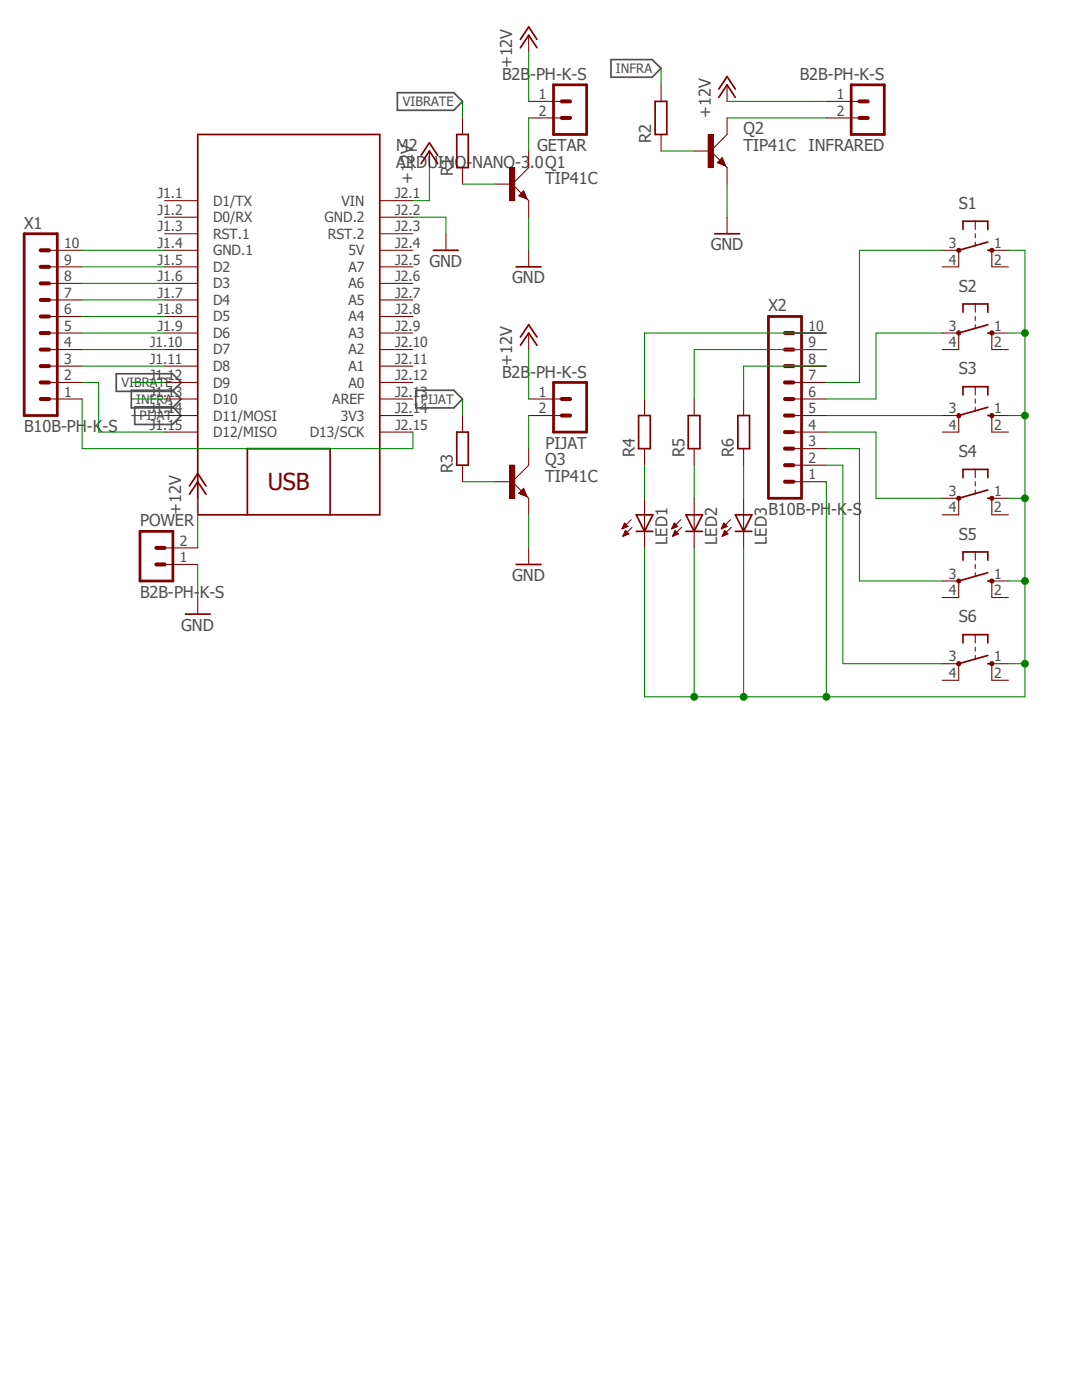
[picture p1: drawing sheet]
<svg xmlns="http://www.w3.org/2000/svg" width="216mm" height="279mm" viewBox="0 0 216 279" stroke-linecap="round" stroke-linejoin="round" font-family="sans-serif">
<path d="M4 4l202.8 136.4M206.8 4l-202.8 136.4" fill="none" stroke="#fff" stroke-width=".2"/>
<path d="M79.3 18.5h11.3l1.7 1.7-1.7 1.8h-11.3zM121.9 11.9h8.2l1.8 1.7-1.8 1.8h-8.2zM23.2 74.6h11.2l1.8 1.7-1.8 1.8h-11.2zM26.2 77.9h8.2l1.8 1.7-1.8 1.8h-8.2zM83 77.9h7.6l1.7 1.7-1.7 1.8h-7.6zM26.9 81.2h7.5l1.8 1.7-1.8 1.8h-7.5z" fill="none" stroke="#505050" stroke-width=".34"/>
<path d="M103.8 9.5l1.7-2.5 1.6 2.5M103.8 7.9l1.7-2.5 1.6 2.5M143.4 19.4l1.7-2.5 1.6 2.5M143.4 17.8l1.7-2.5 1.6 2.5M103 53.3h4.9M142.6 46.7h5M192.2 45.8v-1.6h4.9v1.6M197.1 50h.8M197.1 48.3l-5.8 1.7M103.8 68.9l1.7-2.4 1.6 2.4M103.8 67.3l1.7-2.5 1.6 2.5M103 112.6h4.9" fill="none" stroke="#800000" stroke-width=".34"/>
<g fill="none" stroke="#800000" stroke-width=".21">
<path d="M105.5 7v3.3M145.1 16.9v3.3M105.5 20.2h6.6M105.5 23.5h6.6M164.9 20.2h6.6M164.9 23.5h6.6M105.5 50v3.3M145.1 43.3v3.4M191.3 50v3.3M194.6 44.2v1.6M194.6 46.7v.8M194.6 48.3v.8"/>
<path d="M197.9 50v3.3M105.5 66.5v3.3M105.5 79.6h6.6M105.5 82.9h6.6M105.5 109.3v3.3"/>
</g>
<path d="M110.4 16.9h6.7v9.9h-6.7zM169.8 16.9h6.6v9.9h-6.6zM110.4 76.3h6.7v9.9h-6.7z" fill="none" stroke="#800000" stroke-width=".55"/>
<path d="M112.1 23.5h1.6M112.1 20.2h1.6M171.5 23.5h1.6M171.5 20.2h1.6M112.1 79.6h1.6M112.1 82.9h1.6" fill="none" stroke="#800000" stroke-width=".8"/>
<circle cx="191.3" cy="50" r=".42" fill="#800000"/>
<circle cx="191.3" cy="50" r=".42" fill="none" stroke="#800000" stroke-width=".2"/>
<circle cx="197.9" cy="50" r=".42" fill="#800000"/>
<circle cx="197.9" cy="50" r=".42" fill="none" stroke="#800000" stroke-width=".2"/>
<path d="M188 50h3.3M188 53.3h3.3M197.9 50h3.3M197.9 53.3h3.3M191.3 66.5v3.3M194.6 60.7v1.6M194.6 63.2v.8M194.6 64.8v.8M197.9 66.5v3.3" fill="none" stroke="#800000" stroke-width=".21"/>
<path d="M192.2 62.3v-1.6h4.9v1.6M197.1 66.5h.8M197.1 64.8l-5.8 1.7" fill="none" stroke="#800000" stroke-width=".34"/>
<path d="M191 66.1l.3-.1 .3 .1 .1 .4-.1 .3-.3 .1-.3-.1-.1-.3z" fill-rule="evenodd" fill="#800000"/>
<path d="M191 66.1l.3-.1 .3 .1 .1 .4-.1 .3-.3 .1-.3-.1-.1-.3z" fill="none" stroke="#800000" stroke-width=".2"/>
<path d="M197.6 66.1l.3-.1 .3 .1 .1 .4-.1 .3-.3 .1-.3-.1-.1-.3z" fill-rule="evenodd" fill="#800000"/>
<path d="M197.6 66.1l.3-.1 .3 .1 .1 .4-.1 .3-.3 .1-.3-.1-.1-.3z" fill="none" stroke="#800000" stroke-width=".2"/>
<path d="M188 66.5h3.3M188 69.8h3.3M194.6 77.2v1.6M194.6 79.6v.9M197.9 66.5h3.3M197.9 69.8h3.3M191.3 82.9v3.3M194.6 81.3v.8M197.9 82.9v3.3" fill="none" stroke="#800000" stroke-width=".21"/>
<path d="M192.2 78.8v-1.6h4.9v1.6M197.1 82.9h.8M197.1 81.3l-5.8 1.6" fill="none" stroke="#800000" stroke-width=".34"/>
<path d="M191 82.6l.3-.1 .3 .1 .1 .3-.1 .4-.3 .1-.3-.1-.1-.4z" fill-rule="evenodd" fill="#800000"/>
<path d="M191 82.6l.3-.1 .3 .1 .1 .3-.1 .4-.3 .1-.3-.1-.1-.4z" fill="none" stroke="#800000" stroke-width=".2"/>
<path d="M197.6 82.6l.3-.1 .3 .1 .1 .3-.1 .4-.3 .1-.3-.1-.1-.4z" fill-rule="evenodd" fill="#800000"/>
<path d="M197.6 82.6l.3-.1 .3 .1 .1 .3-.1 .4-.3 .1-.3-.1-.1-.4z" fill="none" stroke="#800000" stroke-width=".2"/>
<path d="M188 82.9h3.3M188 86.2h3.3M191.3 99.4v3.3M194.6 93.7v1.6M194.6 96.1v.9M194.6 97.8v.8M197.9 82.9h3.3M197.9 86.2h3.3M197.9 99.4v3.3" fill="none" stroke="#800000" stroke-width=".21"/>
<path d="M192.2 95.3v-1.6h4.9v1.6M197.1 99.4h.8M197.1 97.8l-5.8 1.6" fill="none" stroke="#800000" stroke-width=".34"/>
<circle cx="191.3" cy="99.4" r=".42" fill="#800000"/>
<circle cx="191.3" cy="99.4" r=".42" fill="none" stroke="#800000" stroke-width=".2"/>
<circle cx="197.9" cy="99.4" r=".42" fill="#800000"/>
<circle cx="197.9" cy="99.4" r=".42" fill="none" stroke="#800000" stroke-width=".2"/>
<path d="M188 99.4h3.3M197.9 99.4h3.3M188 102.7h3.3M191.3 116v3.3M194.6 110.2v1.6M194.6 112.6v.9M194.6 114.3v.8M197.9 102.7h3.3M197.9 116v3.3" fill="none" stroke="#800000" stroke-width=".21"/>
<path d="M192.2 111.8v-1.6h4.9v1.6M197.1 116h.8M197.1 114.3l-5.8 1.7" fill="none" stroke="#800000" stroke-width=".34"/>
<circle cx="191.3" cy="115.9" r=".42" fill="#800000"/>
<circle cx="191.3" cy="115.9" r=".42" fill="none" stroke="#800000" stroke-width=".2"/>
<circle cx="197.9" cy="115.9" r=".42" fill="#800000"/>
<circle cx="197.9" cy="115.9" r=".42" fill="none" stroke="#800000" stroke-width=".2"/>
<g fill="none" stroke="#800000" stroke-width=".21">
<path d="M131.9 16.9v3.3M85.7 30.1v3.3M92.3 23.5v3.3M92.3 33.4v3.3M104.5 38.1l.7 1.6-1.7-.6zM105 39.5l.5 .5M105.5 33.4l-3.3 3.3 2.2 2.2M131.9 26.8v3.3M89 46.7v3.3M39.5 96.1v3.3M92.3 82.9v3.3M92.3 92.8v3.3"/>
<path d="M32.9 112.6h6.6M32.9 109.3h6.6M39.5 119.3v3.3M188 116h3.3M188 119.3h3.3M197.9 116h3.3M197.9 119.3h3.3"/>
</g>
<path d="M84 32.6l1.7-2.5 1.6 2.5M84 31l1.7-2.5 1.6 2.5M91.1 26.8h2.3v6.6h-2.3zM104.4 38.9l.6 .6M104.5 38.4l.5 1.1-1.2-.4zM104.5 38.7l-.3 .4M130.7 20.2h2.4v6.6h-2.4zM86.5 50h4.9M37.8 98.6l1.7-2.5 1.6 2.5M37.8 97l1.7-2.5 1.6 2.5M91.1 86.2h2.3v6.6h-2.3zM37 122.6h5" fill="none" stroke="#800000" stroke-width=".34"/>
<path d="M27.9 106h6.6v10h-6.6z" fill="none" stroke="#800000" stroke-width=".55"/>
<path d="M31.2 109.3h1.7M31.2 112.6h1.7" fill="none" stroke="#800000" stroke-width=".8"/>
<path d="M101.7 33.4h1v6.6h-1z" fill-rule="evenodd" fill="#800000"/>
<path d="M101.7 33.4h1v6.6h-1z" fill="none" stroke="#800000" stroke-width=".2"/>
<path d="M98.9 36.7h3.3M105.5 30.1v3.3M144.1 31.5l.7 1.6-1.7-.6zM144.6 32.9l.2 .2M144.8 33.1l.3 .3M145.1 26.8l-3.3 3.3 2.1 2.2M105.5 40v3.3" fill="none" stroke="#800000" stroke-width=".21"/>
<path d="M143.4 32.5l.7-.7 .5 1.1zM143.9 32.3l.7 .6M144.1 32.1l-.3 .4" fill="none" stroke="#800000" stroke-width=".34"/>
<path d="M141.3 26.8h1v6.6h-1z" fill-rule="evenodd" fill="#800000"/>
<path d="M141.3 26.8h1v6.6h-1z" fill="none" stroke="#800000" stroke-width=".2"/>
<path d="M138.5 30.1h3.3M145.1 23.5v3.3M145.1 33.4v3.3M104.5 97.5l.7 1.6-1.7-.6zM105 98.9l.5 .5M105.5 92.8l-3.3 3.3 2.2 2.2" fill="none" stroke="#800000" stroke-width=".21"/>
<path d="M104.4 98.3l.6 .6M104.5 97.8l.5 1.1-1.2-.4zM104.5 98.1l-.3 .4" fill="none" stroke="#800000" stroke-width=".34"/>
<path d="M101.7 92.8h1v6.6h-1z" fill-rule="evenodd" fill="#800000"/>
<path d="M101.7 92.8h1v6.6h-1z" fill="none" stroke="#800000" stroke-width=".2"/>
<g fill="none" stroke="#800000" stroke-width=".21">
<path d="M9.8 59.9h6.6M9.8 56.6h6.6M9.8 53.3h6.6M9.8 50h6.6M9.8 79.6h6.6M9.8 76.3h6.6M9.8 73.1h6.6M9.8 69.8h6.6M9.8 66.5h6.6M9.8 63.2h6.6M128.6 79.6v3.3M138.5 79.6v3.3"/>
<path d="M148.4 79.6v3.3M158.3 79.6h6.6M158.3 76.3h6.6M158.3 73.1h6.6M158.3 69.8h6.6M158.3 66.5h6.6M98.9 96.1h3.3M105.5 89.5v3.3M105.5 99.4v3.3M128.6 89.5v3.3M128.6 99.4v9.9M138.5 89.5v3.3"/>
<path d="M138.5 99.4v9.9M148.4 89.5v3.3M148.4 99.4v9.9M158.3 96.1h6.6M158.3 92.8h6.6M158.3 89.5h6.6M158.3 86.2h6.6M158.3 82.9h6.6M124.2 105.5h.1M124.2 105.3h.4M124.3 105.2h.7M124.3 105.1h1"/>
<path d="M124.3 106.9h.2M124.4 104.9h.8M124.4 106.8h.4M124.5 104.8h.6M124.5 106.7h.6M124.5 104.6h.4M124.5 106.6h.9M124.6 104.5h.2M124.6 106.4h.7M124.6 104.4l.7 .7-1.2 .4zM124.6 106.3h.6M124.7 106.1h.4"/>
<path d="M124.8 106h.1M124.8 105.9l.7 .7-1.2 .4zM125.9 103.7l-1.8 1.8M126.1 105.2l-1.8 1.8M134.1 105.5h.1M134.1 105.3h.4M134.2 105.2h.7M134.2 105.1h1M134.2 106.9h.2M134.3 106.8h.4M134.3 104.9h.8M134.4 104.8h.5"/>
<path d="M134.4 106.7h.6M134.4 104.6h.4M134.4 106.6h.9M134.5 104.5h.2M134.5 106.4h.7M134.5 106.3h.6M134.5 104.4l.7 .7-1.2 .4zM134.6 106.1h.4M134.7 106h.1M135.3 106.6l-.6-.7-.5 1.1M135.3 106.6l-1.1 .4M135.8 103.7l-1.8 1.8"/>
<path d="M136 105.2l-1.8 1.8M144 105.5h.1M144 105.3h.4M144.1 105.2h.7M144.1 105.1h1M144.1 106.9h.2M144.2 104.9h.8M144.2 106.8h.4M144.3 104.8h.5M144.3 106.7h.6M144.3 104.6h.4M144.3 106.6h.9"/>
<path d="M144.4 106.4h.7M144.4 104.5h.2M144.4 106.3h.6M144.5 106.1h.4M144.6 106h.1M145.1 105.1l-.7-.7-.5 1.1M145.1 105.1l-1.2 .4M145.2 106.6l-.6-.7-.5 1.1M145.2 106.6l-1.1 .4M145.8 103.7l-1.9 1.8M145.9 105.2l-1.8 1.8M191.3 132.5v3.3"/>
<path d="M194.6 126.7v1.6M194.6 129.2v.8M194.6 130.8v.8M197.9 132.5v3.3"/>
</g>
<path d="M4.8 46.7h6.6v36.2h-6.6zM153.3 63.2h6.6v36.2h-6.6z" fill="none" stroke="#800000" stroke-width=".55"/>
<g fill="none" stroke="#800000" stroke-width=".8">
<path d="M8.1 56.6h1.7M8.1 59.9h1.7M8.1 50h1.7M8.1 53.3h1.7M8.1 73.1h1.7M8.1 76.3h1.7M8.1 79.6h1.7M8.1 66.5h1.7M8.1 69.8h1.7M8.1 63.2h1.7M156.6 73.1h1.7M156.6 76.3h1.7"/>
<path d="M156.6 79.6h1.7M156.6 66.5h1.7M156.6 69.8h1.7M156.6 89.5h1.7M156.6 92.8h1.7M156.6 96.1h1.7M156.6 82.9h1.7M156.6 86.2h1.7"/>
</g>
<path d="M127.4 82.9h2.4v6.6h-2.4zM137.3 82.9h2.4v6.6h-2.4zM147.2 82.9h2.4v6.6h-2.4zM127 102.7h3.3l-1.7 3.3zM127 106h3.3M136.9 106h3.3M136.9 102.7h3.3l-1.7 3.3zM146.7 106h3.3M146.7 102.7h3.3l-1.6 3.3zM192.2 128.3v-1.6h4.9v1.6M197.1 132.5h.8M197.1 130.8l-5.8 1.7" fill="none" stroke="#800000" stroke-width=".34"/>
<path d="M191 132.1h.6l.1 .4-.1 .3-.3 .1-.3-.1-.1-.3z" fill-rule="evenodd" fill="#800000"/>
<path d="M191 132.1h.6l.1 .4-.1 .3-.3 .1-.3-.1-.1-.3z" fill="none" stroke="#800000" stroke-width=".2"/>
<path d="M197.6 132.1h.6l.1 .4-.1 .3-.3 .1-.3-.1-.1-.3z" fill-rule="evenodd" fill="#800000"/>
<path d="M197.6 132.1h.6l.1 .4-.1 .3-.3 .1-.3-.1-.1-.3z" fill="none" stroke="#800000" stroke-width=".2"/>
<g fill="none" stroke="#800000" stroke-width=".21">
<path d="M32.9 40h6.6M32.9 43.3h6.6M32.9 46.7h6.6M32.9 50h6.6M32.9 53.3h6.6M32.9 56.6h6.6M32.9 59.9h6.6M75.8 40h6.6M75.8 43.3h6.6M75.8 46.7h6.6M75.8 50h6.6M75.8 53.3h6.6"/>
<path d="M75.8 56.6h6.6M75.8 59.9h6.6M32.9 63.2h6.6M32.9 66.5h6.6M32.9 69.8h6.6M32.9 73.1h6.6M32.9 76.3h6.6M32.9 79.6h6.6M75.8 63.2h6.6M75.8 66.5h6.6M75.8 69.8h6.6M75.8 73.1h6.6"/>
<path d="M75.8 76.3h6.6M75.8 79.6h6.6M32.9 82.9h6.6M32.9 86.2h6.6M75.8 82.9h6.6M75.8 86.2h6.6M188 132.5h3.3M188 135.8h3.3M197.9 132.5h3.3M197.9 135.8h3.3"/>
</g>
<path d="M39.5 26.8h36.3v75.9h-36.3zM49.4 102.7v-13.2h16.5v13.2" fill="none" stroke="#800000" stroke-width=".34"/>
<g fill="none" stroke="#008000" stroke-width=".21">
<path d="M105.5 10.3v9.9M131.9 13.6v3.3M85.7 33.4v6.6h-3.3M92.3 20.2v3.3M92.3 36.7h6.6M105.5 23.5v6.6M131.9 30.1h6.6M145.1 36.7v6.6M145.1 20.2h19.8M145.1 23.5h19.8M16.4 50h16.5M16.4 53.3h16.5"/>
<path d="M16.4 56.6h16.5M16.4 59.9h16.5M82.4 43.3h6.6v3.4M105.5 43.3v6.7M188 50h-16.5v26.3h-6.6M201.2 50h3.3M16.4 76.3h3.3v9.9h13.2M16.4 66.5h16.5M16.4 79.6v9.9h66v-3.3M16.4 69.8h16.5M16.4 73.1h16.5M16.4 63.2h16.5"/>
<path d="M26.3 76.3h6.6M26.3 79.6h6.6M92.3 79.6v3.3M105.5 69.8v9.8M164.9 66.5h-36.3v13.1M164.9 69.8h-26.4v9.8M164.9 73.1h-16.5v6.5M188 66.5h-13.2v13.1h-9.9M204.5 66.5v49.5h-3.3M26.3 82.9h6.6M39.5 99.4v9.9M92.3 96.1h6.6"/>
<path d="M105.5 82.9v6.6M128.6 92.8v6.6M138.5 92.8v6.6M148.4 92.8v6.6M164.9 89.5h6.6v26.5h16.5M164.9 86.2h9.9v13.2h13.2M164.9 82.9h23.1M164.9 92.8h3.3v39.7h19.8M39.5 112.6v6.7M105.5 102.7v6.6M138.5 109.3v29.8M148.4 109.3v29.8"/>
</g>
<circle cx="204.5" cy="116" r=".68" fill="#008000"/>
<circle cx="204.5" cy="116" r=".68" fill="none" stroke="#008000" stroke-width=".2"/>
<path d="M201.2 99.4h3.3" fill="none" stroke="#008000" stroke-width=".21"/>
<circle cx="204.5" cy="99.4" r=".68" fill="#008000"/>
<circle cx="204.5" cy="99.4" r=".68" fill="none" stroke="#008000" stroke-width=".2"/>
<path d="M201.2 82.9h3.3" fill="none" stroke="#008000" stroke-width=".21"/>
<circle cx="204.5" cy="82.9" r=".68" fill="#008000"/>
<circle cx="204.5" cy="82.9" r=".68" fill="none" stroke="#008000" stroke-width=".2"/>
<path d="M201.2 66.5h3.3M204.5 116v16.5h-3.3" fill="none" stroke="#008000" stroke-width=".21"/>
<circle cx="204.5" cy="132.5" r=".68" fill="#008000"/>
<circle cx="204.5" cy="132.5" r=".68" fill="none" stroke="#008000" stroke-width=".2"/>
<path d="M128.6 109.3v29.8h75.9v-6.6" fill="none" stroke="#008000" stroke-width=".21"/>
<circle cx="138.5" cy="139.1" r=".68" fill="#008000"/>
<circle cx="138.5" cy="139.1" r=".68" fill="none" stroke="#008000" stroke-width=".2"/>
<circle cx="148.4" cy="139.1" r=".68" fill="#008000"/>
<circle cx="148.4" cy="139.1" r=".68" fill="none" stroke="#008000" stroke-width=".2"/>
<path d="M164.9 96.1v43" fill="none" stroke="#008000" stroke-width=".21"/>
<circle cx="164.9" cy="139.1" r=".68" fill="#008000"/>
<circle cx="164.9" cy="139.1" r=".68" fill="none" stroke="#008000" stroke-width=".2"/>
<path d="M204.5 50v16.5" fill="none" stroke="#008000" stroke-width=".21"/>
<circle cx="204.5" cy="66.5" r=".68" fill="#008000"/>
<circle cx="204.5" cy="66.5" r=".68" fill="none" stroke="#008000" stroke-width=".2"/>
<text font-size="4.7" fill="#800000" x="53.4" y="97.8">USB</text>
<g font-size="3.3" fill="#505050">
<text x="100.2" y="16">B2B-PH-K-S</text>
<text x="102.2" y="13.6" transform="rotate(-90 102.2 13.6)">+12V</text>
<text x="159.6" y="16">B2B-PH-K-S</text>
<text x="141.8" y="23.5" transform="rotate(-90 141.8 23.5)">+12V</text>
<text x="130" y="28.5" transform="rotate(-90 130 28.5)">R2</text>
<text x="148.4" y="26.8">Q2</text>
<text x="79.1" y="33.4">ARDUINO-NANO-3.0Q1</text>
<text x="79.1" y="30.1">M2</text>
<text x="90.3" y="35.1" transform="rotate(-90 90.3 35.1)">R1</text>
<text x="107.2" y="30.2">GETAR</text>
<text x="148.4" y="30.1">TIP41C</text>
<text x="161.3" y="30.2">INFRARED</text>
<text x="82.4" y="36.7" transform="rotate(-90 82.4 36.7)">+12V</text>
<text x="108.8" y="36.7">TIP41C</text>
<text x="191.3" y="41.7">S1</text>
<text x="4.8" y="45.7">X1</text>
<text x="85.7" y="53.3">GND</text>
<text x="141.8" y="50">GND</text>
<text x="102.2" y="56.6">GND</text>
<text x="191.3" y="58.2">S2</text>
<text x="153.3" y="62.1">X2</text>
<text x="100.2" y="75.4">B2B-PH-K-S</text>
<text x="102.2" y="73.1" transform="rotate(-90 102.2 73.1)">+12V</text>
<text x="191.3" y="74.7">S3</text>
<text x="4.8" y="86.2">B10B-PH-K-S</text>
<text x="108.8" y="89.6">PIJAT</text>
<text x="90.3" y="94.5" transform="rotate(-90 90.3 94.5)">R3</text>
<text x="108.8" y="92.8">Q3</text>
<text x="126.7" y="91.2" transform="rotate(-90 126.7 91.2)">R4</text>
<text x="136.6" y="91.2" transform="rotate(-90 136.6 91.2)">R5</text>
<text x="146.4" y="91.2" transform="rotate(-90 146.4 91.2)">R6</text>
<text x="191.3" y="91.2">S4</text>
<text x="108.8" y="96.1">TIP41C</text>
<text x="27.9" y="105.1">POWER</text>
<text x="36.2" y="102.7" transform="rotate(-90 36.2 102.7)">+12V</text>
<text x="153.3" y="102.7">B10B-PH-K-S</text>
<text x="191.3" y="107.7">S5</text>
<text x="133.2" y="108.7" transform="rotate(-90 133.2 108.7)">LED1</text>
<text x="143.1" y="108.7" transform="rotate(-90 143.1 108.7)">LED2</text>
<text x="153" y="108.7" transform="rotate(-90 153 108.7)">LED3</text>
<text x="27.9" y="119.3">B2B-PH-K-S</text>
<text x="102.2" y="116">GND</text>
<text x="36.2" y="125.9">GND</text>
<text x="191.3" y="124.2">S6</text>
</g>
<g font-size="2.8" fill="#505050">
<text x="107.5" y="19.8">1</text>
<text x="107.5" y="23.1">2</text>
<text x="167" y="19.8">1</text>
<text x="167" y="23.1">2</text>
<text x="31.4" y="39.6">J1.1</text>
<text x="42.5" y="41">D1/TX</text>
<text x="68.2" y="41.1">VIN</text>
<text x="78.8" y="39.6">J2.1</text>
<text x="31.4" y="42.9">J1.2</text>
<text x="31.4" y="46.2">J1.3</text>
<text x="42.5" y="44.3">D0/RX</text>
<text x="42.5" y="47.6">RST.1</text>
<text x="64.7" y="44.4">GND.2</text>
<text x="65.4" y="47.7">RST.2</text>
<text x="78.8" y="42.9">J2.2</text>
<text x="78.8" y="46.2">J2.3</text>
<text x="12.8" y="52.8">9</text>
<text x="12.8" y="49.5">10</text>
<text x="31.4" y="49.5">J1.4</text>
<text x="31.4" y="52.8">J1.5</text>
<text x="42.5" y="50.9">GND.1</text>
<text x="69.6" y="50.9">5V</text>
<text x="78.8" y="49.5">J2.4</text>
<text x="78.8" y="52.8">J2.5</text>
<text x="189.3" y="49.5">3</text>
<text x="189.3" y="52.8">4</text>
<text x="198.4" y="49.5">1</text>
<text x="198.4" y="52.8">2</text>
<text x="12.8" y="59.4">7</text>
<text x="12.8" y="56.1">8</text>
<text x="31.4" y="56.1">J1.6</text>
<text x="31.4" y="59.4">J1.7</text>
<text x="42.5" y="54.2">D2</text>
<text x="42.5" y="57.5">D3</text>
<text x="69.5" y="54.2">A7</text>
<text x="69.5" y="57.5">A6</text>
<text x="78.8" y="56.1">J2.6</text>
<text x="78.8" y="59.4">J2.7</text>
<text x="12.8" y="66">5</text>
<text x="12.8" y="62.7">6</text>
<text x="31.4" y="62.7">J1.8</text>
<text x="31.4" y="66">J1.9</text>
<text x="42.5" y="60.8">D4</text>
<text x="42.5" y="64.1">D5</text>
<text x="69.5" y="60.8">A5</text>
<text x="69.5" y="64.1">A4</text>
<text x="78.8" y="62.7">J2.8</text>
<text x="78.8" y="66">J2.9</text>
<text x="161.3" y="66">10</text>
<text x="189.3" y="66">3</text>
<text x="198.4" y="66">1</text>
<text x="12.8" y="69.3">4</text>
<text x="29.9" y="69.3">J1.10</text>
<text x="42.5" y="67.4">D6</text>
<text x="42.5" y="70.7">D7</text>
<text x="69.5" y="67.4">A3</text>
<text x="69.5" y="70.7">A2</text>
<text x="78.8" y="69.3">J2.10</text>
<text x="161.3" y="69.3">9</text>
<text x="189.3" y="69.3">4</text>
<text x="198.4" y="69.3">2</text>
<text x="12.8" y="75.9">2</text>
<text x="12.8" y="72.6">3</text>
<text x="29.9" y="72.6">J1.11</text>
<text x="29.9" y="75.9">J1.12</text>
<text x="42.5" y="74">D8</text>
<text x="42.5" y="77.3">D9</text>
<text x="69.5" y="74">A1</text>
<text x="69.5" y="77.3">A0</text>
<text x="78.8" y="72.6">J2.11</text>
<text x="78.8" y="75.9">J2.12</text>
<text x="161.3" y="75.9">7</text>
<text x="161.3" y="72.6">8</text>
<text x="12.8" y="79.2">1</text>
<text x="29.9" y="79.2">J1.13</text>
<text x="29.9" y="82.5">J1.14</text>
<text x="42.5" y="80.6">D10</text>
<text x="42.5" y="83.9">D11/MOSI</text>
<text x="66.3" y="80.6">AREF</text>
<text x="68" y="83.9">3V3</text>
<text x="78.8" y="79.2">J2.13</text>
<text x="78.8" y="82.5">J2.14</text>
<text x="107.5" y="79.2">1</text>
<text x="107.5" y="82.5">2</text>
<text x="161.3" y="82.5">5</text>
<text x="161.3" y="79.2">6</text>
<text x="189.3" y="82.5">3</text>
<text x="198.4" y="82.5">1</text>
<text x="29.9" y="85.8">J1.15</text>
<text x="42.5" y="87.2">D12/MISO</text>
<text x="61.8" y="87.2">D13/SCK</text>
<text x="78.8" y="85.8">J2.15</text>
<text x="161.3" y="89.1">3</text>
<text x="161.3" y="85.8">4</text>
<text x="189.3" y="85.8">4</text>
<text x="198.4" y="85.8">2</text>
<text x="161.3" y="95.7">1</text>
<text x="161.3" y="92.4">2</text>
<text x="189.3" y="99">3</text>
<text x="198.4" y="99">1</text>
<text x="189.3" y="102.3">4</text>
<text x="198.4" y="102.3">2</text>
<text x="35.9" y="112.2">1</text>
<text x="35.9" y="108.9">2</text>
<text x="189.3" y="115.5">3</text>
<text x="189.3" y="118.8">4</text>
<text x="198.4" y="115.5">1</text>
<text x="198.4" y="118.8">2</text>
<text x="189.3" y="132">3</text>
<text x="198.4" y="132">1</text>
<text x="189.3" y="135.3">4</text>
<text x="198.4" y="135.3">2</text>
</g>
<g font-size="2.6" fill="#505050">
<text x="122.9" y="14.6">INFRA</text>
<text x="80.4" y="21.2">VIBRATE</text>
<text x="24.3" y="77.3">VIBRATE</text>
<text x="27.2" y="80.6">INFRA</text>
<text x="27.9" y="83.9">PIJAT</text>
<text x="84" y="80.6">PIJAT</text>
</g>
</svg>
